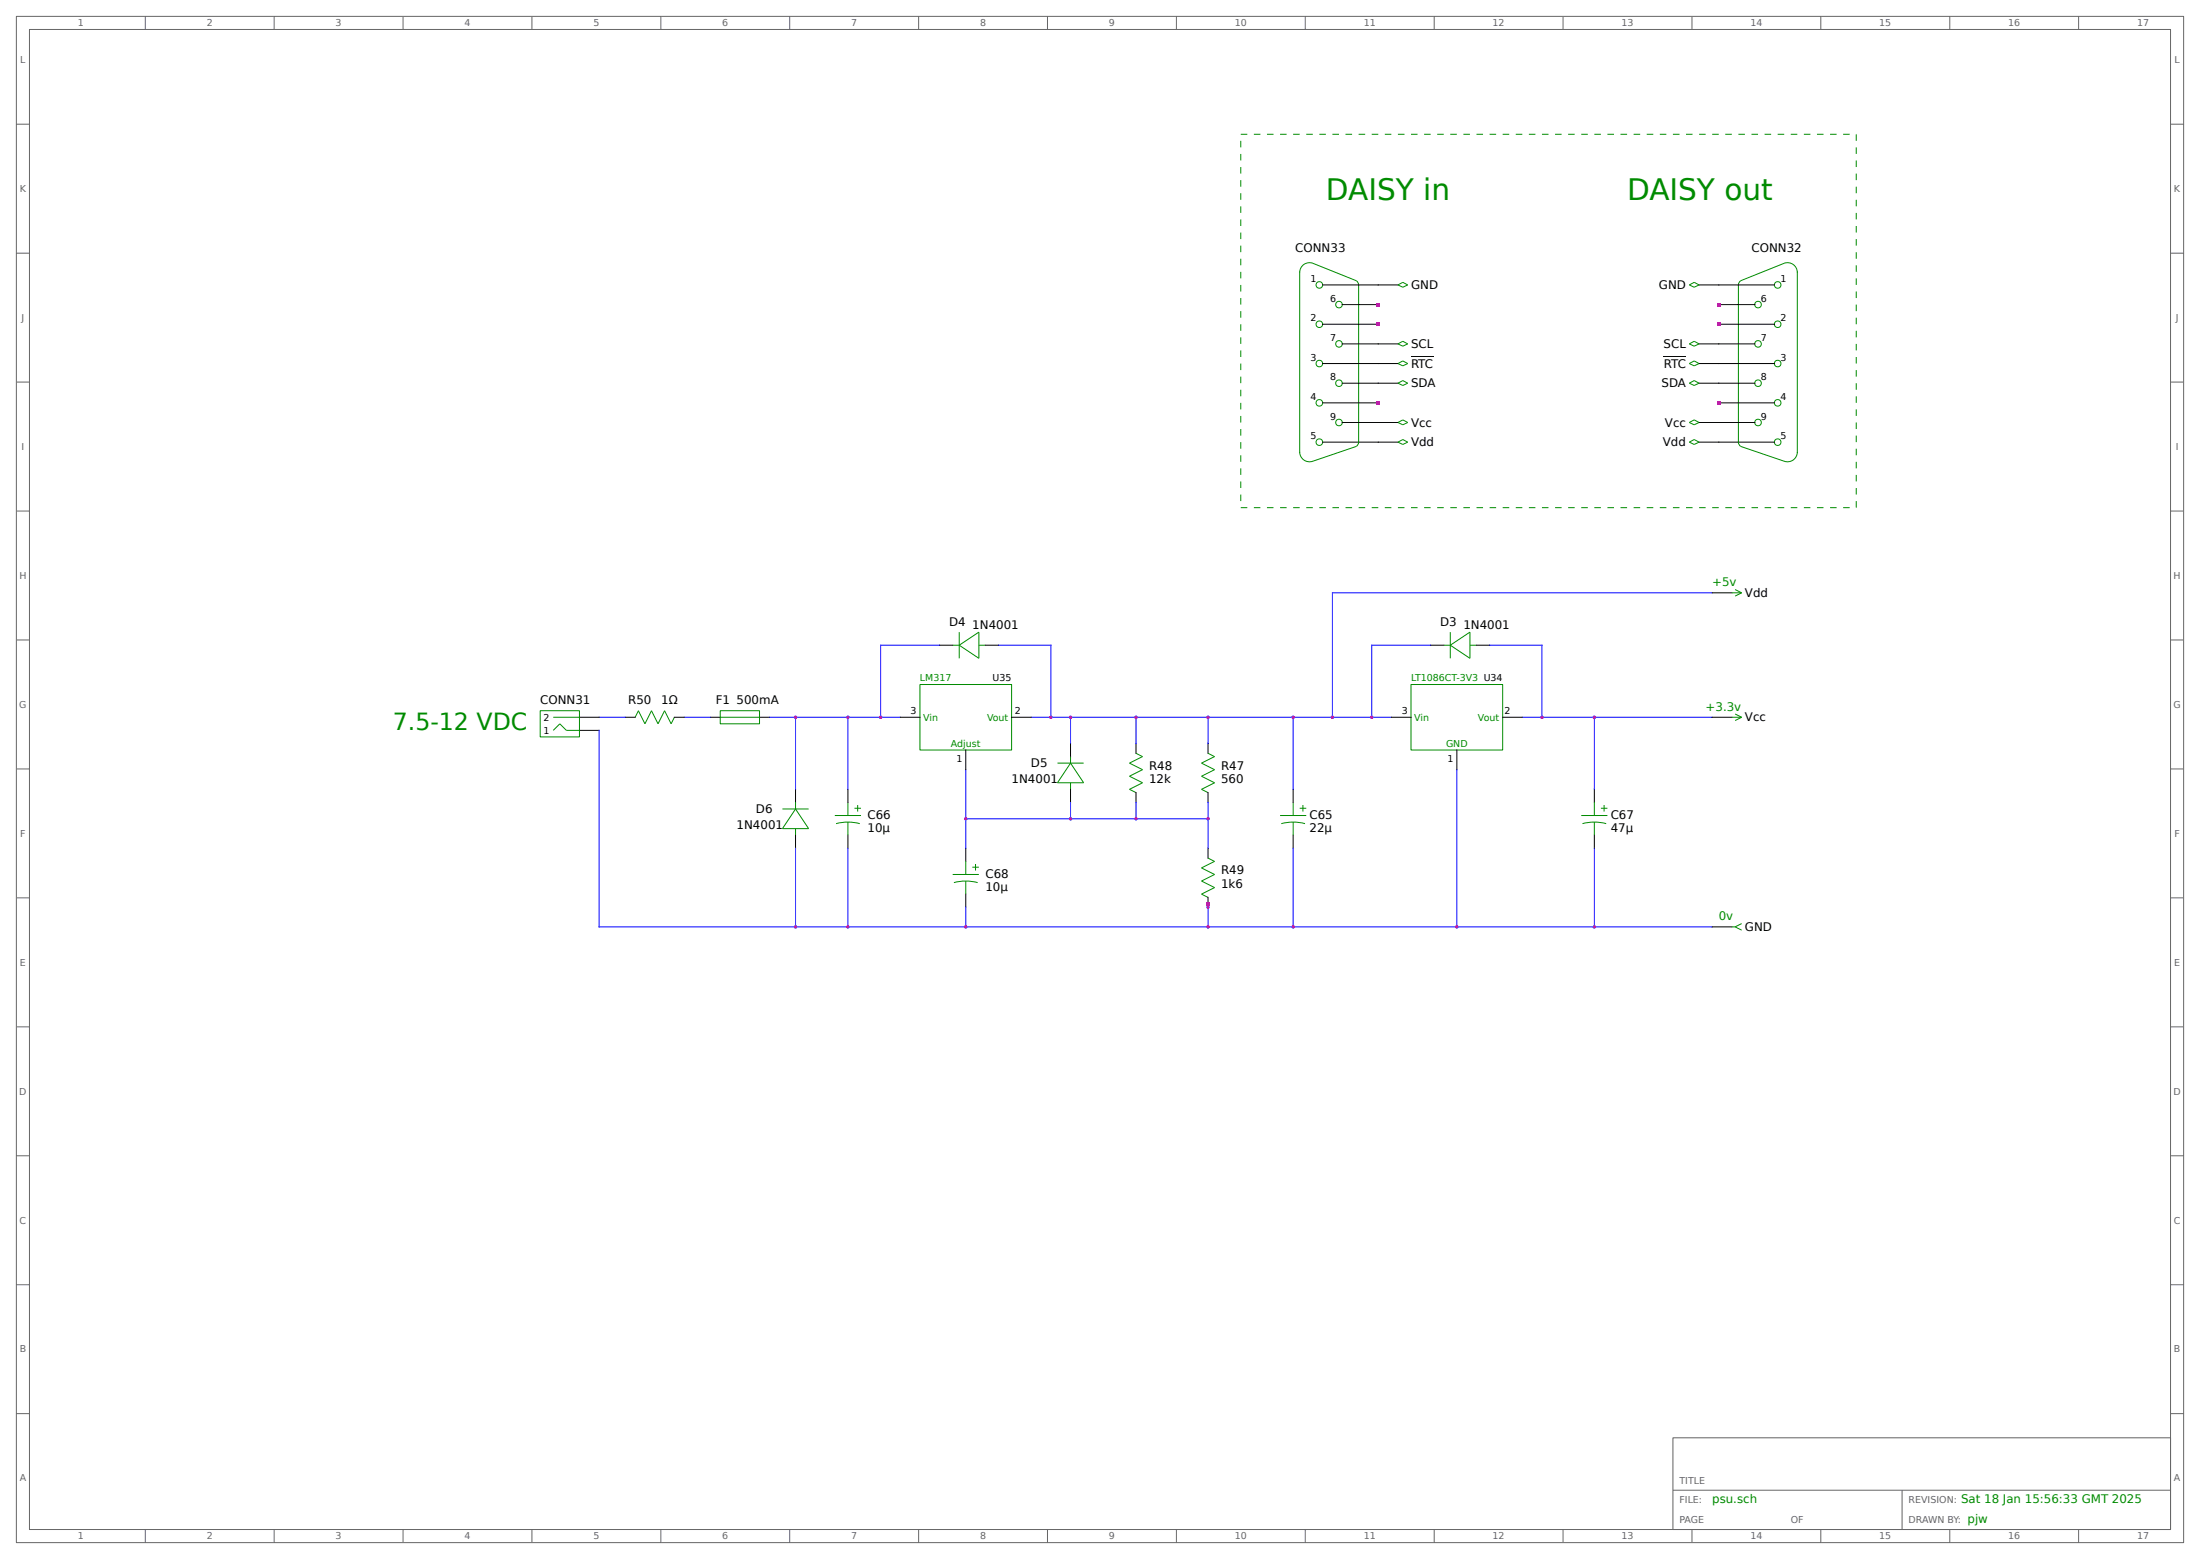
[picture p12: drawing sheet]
<svg xmlns="http://www.w3.org/2000/svg" width="853mm" height="605mm" viewBox="0 0 853 605" stroke-linecap="round" stroke-linejoin="round" font-family="sans-serif">
<g fill="none" stroke="#666" stroke-width=".39">
<path d="M6.3 6.3h840.8v591.9h-840.8zM11.4 11.4h830.6v581.7h-830.6zM56.4 6.3v5.1M106.4 6.3v5.1M156.4 6.3v5.1M206.4 6.3v5.1M256.4 6.3v5.1M306.3 6.3v5.1M356.4 6.3v5.1M406.3 6.3v5.1M456.4 6.3v5.1M506.3 6.3v5.1"/>
<path d="M556.4 6.3v5.1M606.3 6.3v5.1M656.4 6.3v5.1M706.3 6.3v5.1M756.4 6.3v5.1M806.3 6.3v5.1M6.3 48.2h5.1M842 48.2h5.1M6.3 98.2h5.1M842 98.2h5.1M6.3 148.2h5.1M842 148.2h5.1"/>
<path d="M6.3 198.2h5.1M842 198.2h5.1M6.3 248.2h5.1M842 248.2h5.1M6.3 298.2h5.1M842 298.2h5.1M6.3 348.2h5.1M842 348.2h5.1M6.3 398.2h5.1M842 398.2h5.1M6.3 448.2h5.1M842 448.2h5.1"/>
<path d="M6.3 498.2h5.1M842 498.2h5.1M6.3 548.2h5.1M649 557.5h193v35.6h-193zM842 548.2h5.1M649 577.8h193M737.9 577.8v15.3M56.4 593.1v5.1M106.4 593.1v5.1M156.4 593.1v5.1M206.4 593.1v5.1M256.4 593.1v5.1"/>
<path d="M306.3 593.1v5.1M356.4 593.1v5.1M406.3 593.1v5.1M456.4 593.1v5.1M506.3 593.1v5.1M556.4 593.1v5.1M606.3 593.1v5.1M656.4 593.1v5.1M706.3 593.1v5.1M756.4 593.1v5.1M806.3 593.1v5.1"/>
</g>
<g fill="none" stroke="#008b00" stroke-width=".39">
<path d="M504.2 105.3v70.3M509.3 102.1l16.8 6.7 .9 1.3v61.3l-.3 1.2-.6 .5-16.9 5.8M509.3 102.1a3.8 3.8 0 0 0-5.1 3.6M542.3 110.5l1.9-1 1.9 1-1.9 .9zM655.3 110.5l1.9-1 1.9 1-1.9 .9zM697.2 105.7a3.8 3.8 0 0 0-5.1-3.6l-16.8 6.7-.9 1.3v61.3l.3 1.2 .6 .5M697.2 105.3v70.3M542.3 133.3l1.9-1 1.9 1-1.9 .9zM655.3 133.3l1.9-1 1.9 1-1.9 .9zM542.3 148.6l1.9-1 1.9 1-1.9 .9zM542.3 141l1.9-1 1.9 1-1.9 .9zM655.3 148.6l1.9-1 1.9 1-1.9 .9z"/>
<path d="M655.3 141l1.9-1 1.9 1-1.9 .9zM504.2 175.3a3.8 3.8 0 0 0 5.1 3.5M542.3 171.4l1.9-1 1.9 1-1.9 .9zM542.3 163.8l1.9-1 1.9 1-1.9 .9zM655.3 163.8l1.9-1 1.9 1-1.9 .9zM655.3 171.4l1.9-1 1.9 1-1.9 .9zM675.3 173.1l16.8 5.7a3.8 3.8 0 0 0 5.1-3.5M671.8 229.9h3.8M673.1 228.6l2.5 1.3M675.6 229.9l-2.5 1.2M369.6 250.2h2.5M372.1 250.2l7.6-5.1v10.2z"/>
<path d="M372.1 245.1v10.2M379.7 250.2h2.6M560.1 250.2h2.5M562.6 250.2l7.6-5.1v10.2zM562.6 245.1v10.2M570.2 250.2h2.6M209.5 275.6h15.3v10.2h-15.3zM214.6 278.1h10.2M246.4 278.1l1.2-2.5 2.6 5.1 2.5-5.1 2.6 5.1 2.5-5.1 2.5 5.1 1.3-2.6M279.4 275.6h15.2v5.1h-15.2zM279.4 278.1h15.2M356.9 265.4h35.5v25.4h-35.5z"/>
<path d="M547.4 265.4h35.5v25.4h-35.5zM671.8 278.1h3.8M673.1 276.9l2.5 1.2M675.6 278.1l-2.5 1.3M214.6 283.2l2.6-2.5 2.5 2.5h5.1M410.2 295.9h10.2M415.3 295.9l5.1 7.6h-10.2zM415.3 293.4v2.5M440.7 292.1l2.5 1.3-5.1 2.5 5.1 2.5-5.1 2.6 5.1 2.5-5.1 2.6 2.6 1.2M468.6 292.1l2.6 1.3-5.1 2.5 5.1 2.5-5.1 2.6 5.1 2.5-5.1 2.6 2.5 1.2M303.5 313.7h10.2M308.6 313.7l5.1 7.6h-10.2z"/>
<path d="M308.6 311.1v2.6M323.8 316.2h10.2M324.3 319.4a17.8 17.8 0 0 1 9.2 0M328.9 311.1v5.1M328.9 318.8v5M331.5 313.4h2.5M332.7 312.2v2.5M415.3 303.5v2.6M496.6 316.2h10.1M497 319.4a17.8 17.8 0 0 1 9.3 0M501.6 311.1v5.1M501.6 318.8v5"/>
<path d="M504.2 313.4h2.5M505.4 312.2v2.5M613.4 316.2h10.2M613.9 319.4a17.8 17.8 0 0 1 9.2 0M618.5 311.1v5.1M618.5 318.8v5M621 313.4h2.6M622.3 312.2v2.5M308.6 321.3v2.5M369.6 339.1h10.1M374.6 334v5.1M377.2 336.3h2.5"/>
<path d="M378.4 335v2.6M468.6 332.7l2.6 1.3-5.1 2.5 5.1 2.6-5.1 2.5 5.1 2.6-5.1 2.5 2.5 1.3M370 342.2a17.8 17.8 0 0 1 9.3 0M374.6 341.6v5.1M671.8 359.4h1.3M673.1 359.4l2.5 1.3M675.6 358.1l-2.5 1.3"/>
<circle cx="511.8" cy="110.5" r="1.28"/>
<circle cx="519.4" cy="118.1" r="1.28"/>
<circle cx="682" cy="118.1" r="1.28"/>
<circle cx="689.6" cy="110.5" r="1.28"/>
<circle cx="511.8" cy="125.7" r="1.28"/>
<circle cx="519.4" cy="133.4" r="1.28"/>
<circle cx="682" cy="133.4" r="1.28"/>
<circle cx="689.6" cy="125.7" r="1.28"/>
<circle cx="511.8" cy="156.2" r="1.28"/>
<circle cx="511.8" cy="141" r="1.28"/>
<circle cx="519.4" cy="148.6" r="1.28"/>
<circle cx="682" cy="148.6" r="1.28"/>
<circle cx="689.6" cy="156.2" r="1.28"/>
<circle cx="689.6" cy="141" r="1.28"/>
<circle cx="511.8" cy="171.5" r="1.28"/>
<circle cx="519.4" cy="163.8" r="1.28"/>
<circle cx="682" cy="163.8" r="1.28"/>
<circle cx="689.6" cy="171.5" r="1.28"/>
</g>
<g fill="none" stroke="#000" stroke-width=".39">
<path d="M513.1 110.5h29.2M520.7 118.1h14M659.1 110.5h29.2M666.7 118.1h14M513.1 125.7h21.6M520.7 133.3h21.6M547.4 138.4h8.6M645.5 138.4h8.6M659.1 133.3h21.6M666.7 125.7h21.6M513.1 156.2h21.6M513.1 141h29.2"/>
<path d="M520.7 148.6h21.6M659.1 148.6h21.6M659.1 141h29.2M666.7 156.2h21.6M513.1 171.4h29.2M520.7 163.8h21.6M659.1 171.4h29.2M659.1 163.8h21.6M664.2 229.9h7.6M364.5 250.2h5.1M382.3 250.2h5M555 250.2h5.1"/>
<path d="M572.8 250.2h5M224.8 278.1h7.6M242.6 278.1h3.8M261.6 278.1h3.8M275.6 278.1h3.8M294.6 278.1h3.8M349.2 278.1h7.7M392.4 278.1h7.6M539.8 278.1h7.6M582.9 278.1h7.6M664.2 278.1h7.6M224.8 283.2h7.6"/>
<path d="M374.6 290.8v7.6M415.3 288.3v5.1M440.7 288.3v3.9M468.6 288.3v3.9M565.1 290.8v7.6M308.6 306.1v5M328.9 306.1v5M415.3 306.1v5M440.7 307.3v3.8M468.6 307.3v3.8M501.6 306.1v5M618.5 306.1v5"/>
<path d="M308.6 323.8v5.1M328.9 323.8v5.1M374.6 328.9v5.1M468.6 328.9v3.9M501.6 323.8v5.1M618.5 323.8v5.1M374.6 346.7v5.1M468.6 348v3.8M664.2 359.4h7.6"/>
</g>
<g fill="none" stroke="#00f" stroke-width=".39">
<path d="M664.2 229.9h-147.3v48.2M364.5 250.2h-22.9v27.9M387.3 250.2h20.4v27.9M555 250.2h-22.9v27.9M577.8 250.2h20.4v27.9M232.4 278.1h10.2M265.4 278.1h10.2M298.4 278.1h50.8M308.6 278.1v28M328.9 278.1v28M400 278.1h139.8M415.3 278.1v10.2"/>
<path d="M440.7 278.1v10.2M468.6 278.1v10.2M501.6 278.1v28M590.5 278.1h73.7M618.5 278.1v28M232.4 283.2v76.2h431.8M374.6 298.4v30.5M565.1 298.4v61M374.6 317.5h94M415.3 311.1v6.4M440.7 311.1v6.4M468.6 311.1v17.8"/>
<path d="M308.6 328.9v30.5M328.9 328.9v30.5M501.6 328.9v30.5M618.5 328.9v30.5M374.6 351.8v7.6M468.6 350.5v8.9"/>
</g>
<path d="M481.3 52.1h238.8v144.7h-238.8z" fill="none" stroke="#008b00" stroke-width=".39" stroke-dasharray="2.5 2.5" stroke-linecap="butt"/>
<g fill="#a020f0">
<circle cx="468.6" cy="351.8" r=".64"/>
<circle cx="308.6" cy="278.1" r=".64"/>
<circle cx="328.9" cy="278.1" r=".64"/>
<circle cx="341.6" cy="278.1" r=".64"/>
<circle cx="415.3" cy="278.1" r=".64"/>
<circle cx="440.7" cy="278.1" r=".64"/>
<circle cx="468.6" cy="278.1" r=".64"/>
<circle cx="501.6" cy="278.1" r=".64"/>
<circle cx="407.7" cy="278.1" r=".64"/>
<circle cx="532.1" cy="278.1" r=".64"/>
<circle cx="516.9" cy="278.1" r=".64"/>
<circle cx="374.6" cy="359.4" r=".64"/>
<circle cx="501.6" cy="359.4" r=".64"/>
<circle cx="468.6" cy="359.4" r=".64"/>
<circle cx="308.6" cy="359.4" r=".64"/>
<circle cx="328.9" cy="359.4" r=".64"/>
<circle cx="618.5" cy="359.4" r=".64"/>
<circle cx="565.1" cy="359.4" r=".64"/>
<circle cx="374.6" cy="317.5" r=".64"/>
<circle cx="468.6" cy="317.5" r=".64"/>
<circle cx="440.7" cy="317.5" r=".64"/>
<circle cx="415.3" cy="317.5" r=".64"/>
</g>
<path d="M467.9 349.8h1.5v1.5h-1.5z" fill="#f00"/>
<g fill="#a020f0">
<circle cx="468.6" cy="359.4" r=".64"/>
<circle cx="308.6" cy="278.1" r=".64"/>
<circle cx="328.9" cy="278.1" r=".64"/>
<circle cx="308.6" cy="359.4" r=".64"/>
<circle cx="328.9" cy="359.4" r=".64"/>
<circle cx="341.6" cy="278.1" r=".64"/>
<circle cx="407.7" cy="278.1" r=".64"/>
<circle cx="618.5" cy="278.1" r=".64"/>
<circle cx="532.1" cy="278.1" r=".64"/>
<circle cx="598.2" cy="278.1" r=".64"/>
<circle cx="618.5" cy="359.4" r=".64"/>
<circle cx="565.1" cy="359.4" r=".64"/>
<circle cx="516.9" cy="278.1" r=".64"/>
</g>
<g fill="#f00">
<path d="M666 155.4h1.5v1.6h-1.5z"/>
<path d="M666 125h1.5v1.5h-1.5z"/>
<path d="M666 117.3h1.5v1.6h-1.5z"/>
<path d="M533.9 155.4h1.5v1.6h-1.5z"/>
<path d="M533.9 125h1.5v1.5h-1.5z"/>
<path d="M533.9 117.3h1.5v1.6h-1.5z"/>
</g>
<g font-size="11.5" fill="#008b00">
<text x="514.3" y="77.5">DAISY in</text>
<text x="631.2" y="77.5">DAISY out</text>
</g>
<text font-size="9.2" fill="#008b00" x="152.4" y="283.2">7.5-12 VDC</text>
<g font-size="4.6">
<text x="502.5" y="97.8">CONN33</text>
<text x="679.4" y="97.8">CONN32</text>
<text x="547.4" y="112.1">GND</text>
<text x="643.5" y="112.1">GND</text>
<text x="547.4" y="134.9">SCL</text>
<text x="645.4" y="134.9">SCL</text>
<text x="547.4" y="142.6">RTC</text>
<text x="645.5" y="142.6">RTC</text>
<text x="547.4" y="150.2">SDA</text>
<text x="644.5" y="150.2">SDA</text>
<text x="547.4" y="165.4">Vcc</text>
<text x="645.9" y="165.4">Vcc</text>
<text x="547.4" y="173">Vdd</text>
<text x="645.1" y="173">Vdd</text>
<text x="676.9" y="231.5">Vdd</text>
<text x="368.2" y="242.8">D4</text>
<text x="377.2" y="243.8">1N4001</text>
<text x="558.7" y="242.8">D3</text>
<text x="567.7" y="243.8">1N4001</text>
<text x="209.5" y="273.1">CONN31</text>
<text x="243.7" y="273.1">R50</text>
<text x="256.5" y="273.1">1Ω</text>
<text x="277.6" y="273.1">F1 500mA</text>
<text x="676.9" y="279.7">Vcc</text>
<text x="399.9" y="297.4">D5</text>
<text x="445.8" y="298.4">R48</text>
<text x="473.7" y="298.4">R47</text>
<text x="392.4" y="303.5">1N4001</text>
<text x="445.8" y="303.5">12k</text>
<text x="473.7" y="303.5">560</text>
<text x="293.3" y="315.1">D6</text>
<text x="336.5" y="317.5">C66</text>
<text x="508" y="317.5">C65</text>
<text x="624.8" y="317.5">C67</text>
<text x="285.8" y="321.3">1N4001</text>
<text x="336.5" y="322.6">10µ</text>
<text x="508" y="322.6">22µ</text>
<text x="624.8" y="322.6">47µ</text>
<text x="382.3" y="340.4">C68</text>
<text x="473.7" y="339.1">R49</text>
<text x="382.3" y="345.4">10µ</text>
<text x="473.7" y="344.2">1k6</text>
<text x="676.9" y="361">GND</text>
</g>
<g font-size="4.6" fill="#008b00">
<text x="664.2" y="227.3">+5v</text>
<text x="661.7" y="275.6">+3.3v</text>
<text x="666.7" y="356.9">0v</text>
<text x="664.2" y="582.9">psu.sch</text>
<text x="760.7" y="582.9">Sat 18 Jan 15:56:33 GMT 2025</text>
<text x="763.3" y="590.5">pjw</text>
</g>
<g font-size="3.7" fill="#666">
<text x="30.2" y="10.2">1</text>
<text x="80.2" y="10.2">2</text>
<text x="130.2" y="10.2">3</text>
<text x="180.2" y="10.2">4</text>
<text x="230.2" y="10.2">5</text>
<text x="280.2" y="10.2">6</text>
<text x="330.2" y="10.2">7</text>
<text x="380.2" y="10.2">8</text>
<text x="430.2" y="10.2">9</text>
<text x="479" y="10.2">10</text>
<text x="529" y="10.2">11</text>
<text x="579" y="10.2">12</text>
<text x="629" y="10.2">13</text>
<text x="679" y="10.2">14</text>
<text x="729" y="10.2">15</text>
<text x="779" y="10.2">16</text>
<text x="829" y="10.2">17</text>
<text x="7.9" y="24.4">L</text>
<text x="843.5" y="24.4">L</text>
<text x="7.7" y="74.4">K</text>
<text x="843.3" y="74.4">K</text>
<text x="8.3" y="124.4">J</text>
<text x="844" y="124.4">J</text>
<text x="8.3" y="174.4">I</text>
<text x="844" y="174.4">I</text>
<text x="7.5" y="224.4">H</text>
<text x="843.2" y="224.4">H</text>
<text x="7.5" y="274.4">G</text>
<text x="843.1" y="274.4">G</text>
<text x="7.8" y="324.4">F</text>
<text x="843.5" y="324.4">F</text>
<text x="7.7" y="374.4">E</text>
<text x="843.4" y="374.4">E</text>
<text x="7.5" y="424.4">D</text>
<text x="843.1" y="424.4">D</text>
<text x="7.6" y="474.4">C</text>
<text x="843.3" y="474.4">C</text>
<text x="7.6" y="524.4">B</text>
<text x="843.3" y="524.4">B</text>
<text x="7.6" y="574.4">A</text>
<text x="651.5" y="575.3">TITLE</text>
<text x="843.3" y="574.4">A</text>
<text x="651.5" y="582.9">FILE:</text>
<text x="740.4" y="582.9">REVISION:</text>
<text x="651.5" y="590.5">PAGE</text>
<text x="694.7" y="590.5">OF</text>
<text x="740.4" y="590.5">DRAWN BY:</text>
<text x="30.2" y="596.9">1</text>
<text x="80.2" y="596.9">2</text>
<text x="130.2" y="596.9">3</text>
<text x="180.2" y="596.9">4</text>
<text x="230.2" y="596.9">5</text>
<text x="280.2" y="596.9">6</text>
<text x="330.2" y="596.9">7</text>
<text x="380.2" y="596.9">8</text>
<text x="430.2" y="596.9">9</text>
<text x="479" y="596.9">10</text>
<text x="529" y="596.9">11</text>
<text x="579" y="596.9">12</text>
<text x="629" y="596.9">13</text>
<text x="679" y="596.9">14</text>
<text x="729" y="596.9">15</text>
<text x="779" y="596.9">16</text>
<text x="829" y="596.9">17</text>
</g>
<g font-size="3.7">
<text x="508.3" y="109.3">1</text>
<text x="690.8" y="109.3">1</text>
<text x="515.9" y="117">6</text>
<text x="683.1" y="117">6</text>
<text x="508.3" y="124.6">2</text>
<text x="690.8" y="124.6">2</text>
<text x="515.9" y="132.2">7</text>
<text x="683.1" y="132.2">7</text>
<text x="508.3" y="139.8">3</text>
<text x="690.8" y="139.8">3</text>
<text x="515.9" y="147.4">8</text>
<text x="683.1" y="147.4">8</text>
<text x="508.3" y="155.1">4</text>
<text x="690.8" y="155.1">4</text>
<text x="515.9" y="162.7">9</text>
<text x="683.1" y="162.7">9</text>
<text x="508.3" y="170.3">5</text>
<text x="690.8" y="170.3">5</text>
<text x="385.1" y="264.2">U35</text>
<text x="210.8" y="279.4">2</text>
<text x="353.3" y="276.9">3</text>
<text x="393.7" y="276.9">2</text>
<text x="543.8" y="276.9">3</text>
<text x="583.7" y="276.9">2</text>
<text x="210.8" y="284.5">1</text>
<text x="371" y="295.5">1</text>
<text x="561.5" y="295.5">1</text>
</g>
<g font-size="3.7" fill="#008b00">
<text x="356.9" y="264.2">LM317</text>
<text x="547.4" y="264.2">LT1086CT-3V3 U34</text>
<text x="358.1" y="279.4">Vin</text>
<text x="382.9" y="279.4">Vout</text>
<text x="548.6" y="279.4">Vin</text>
<text x="573.4" y="279.4">Vout</text>
<text x="368.9" y="289.6">Adjust</text>
<text x="560.9" y="289.6">GND</text>
</g>
</svg>
